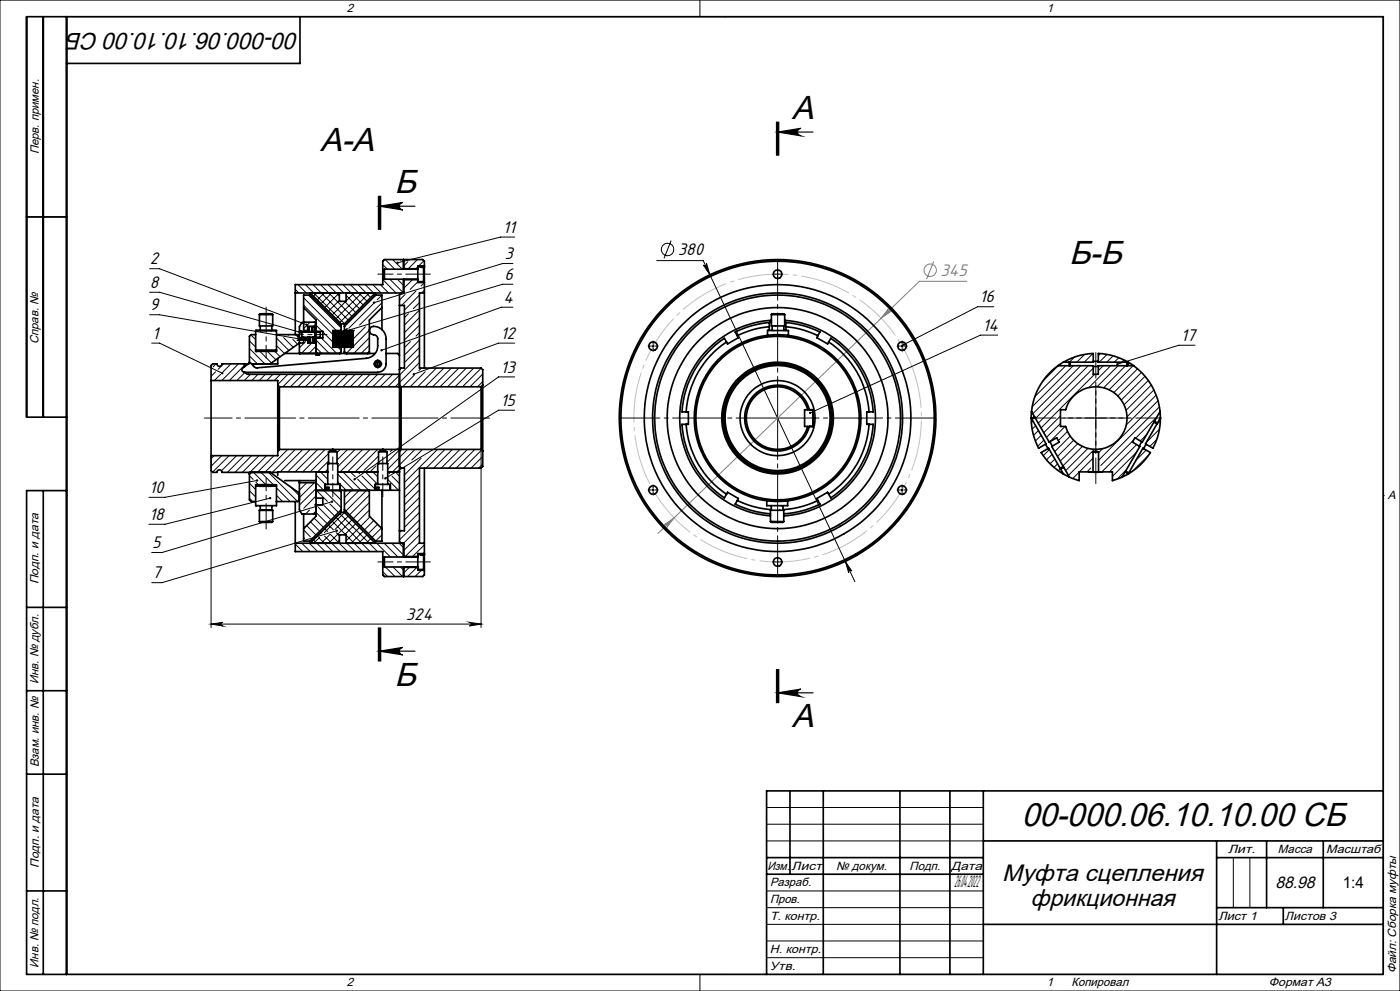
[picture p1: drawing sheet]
<svg xmlns="http://www.w3.org/2000/svg" width="420mm" height="297mm" viewBox="0 0 420 297" stroke-linecap="round" stroke-linejoin="round" font-family="sans-serif">
<g fill="none" stroke="#808080" stroke-width=".3">
<path d="M280.1 78.3l-2.1 5.3M266.5 92.6a.54 .54 0 0 0 0 .7 .54 .54 0 0 0 .7 0l-2.9 2.1zM290.1 84.3h-14.3l-78.4 75.6M199.3 157.3l2.9-2.1-2.1 2.8a.54 .54 0 0 0 0-.7 .54 .54 0 0 0-.8 0z"/>
<circle cx="279.1" cy="81" r="1.87"/>
</g>
<g fill="none" stroke="#000" stroke-width=".3">
<path d="M0 0h420v297h-420zM20 5h395v287h-395zM210 0v5M217.5 5h.1M8 65h12M153.9 79h-3.1l-38.6 11.7M154.4 71h-4.2l-31 7.8M197 78.1h14l45.5 96.2M201.3 72.1l-2.1 5.3M211 79.4a.53 .53 0 0 0 .7 .3 .53 .53 0 0 0 .2-.8l1.1 3.5zM44.9 80.5h3l44.1 16.8M44.9 87.6h3l42.5 12.1"/>
<path d="M44.9 94.3h3l44.7 7.8M153.9 92.1h-3.5l-35.9 12.9M153.9 85.2h-3.1l-49.8 14.8M233 82.2h.5M233.3 81.9v.5M298.1 91.9h-4.8l-22.2 11.4M45.5 102.8h2.4l18.8 9.1M89.2 100.9l3.4 1.2-3.6-.1a.54 .54 0 0 0 .6-.5 .54 .54 0 0 0-.4-.6zM101 100l3.2-1.5a.55 .55 0 0 0-.3 .7 .55 .55 0 0 0 .7 .4zM113.1 109.1h.5M113.3 108.8v.5M154.4 102.8h-4.8l-25.5 9.3"/>
<path d="M154.4 113h-4.8l-43.2 30.6M195.7 103.7h.5M195.9 103.5v.5M270.4 103.7h.5M270.6 103.5v.5M299.3 100.4h-5.2l-51 23.4M358.5 103.5h-4.8l-18.5 5.6M63.3 136.6v51.5M144.3 134.7v53.4M154.4 122.9h-4.8l-34 20.5M233 125.3h.5M233.3 125.1v.5"/>
<path d="M328.5 125.3h.5M328.7 125.1v.5M20 148.5h.1M77.1 144l-27.6 5h-4.8M81 149.3l-31.5 7.8h-4.8M99.6 150.4l-51 15.2h-3.1M101 159.1l-52.4 15.5h-3.1M195.7 146.9h.5M195.9 146.6v.5M270.4 146.9h.5M270.6 146.6v.5M415 148.5h.1"/>
<path d="M233 168.4h.5M233.3 168.2v.5M253.6 168.2l2 3a.53 .53 0 0 0-.7-.2 .53 .53 0 0 0-.3 .6zM63.3 187l3.5-.5a.55 .55 0 0 0-.5 .6 .55 .55 0 0 0 .5 .5zM63.3 187h81M140.8 186.5l3.5 .5-3.5 .6a.55 .55 0 0 0 .5-.5 .55 .55 0 0 0-.5-.6zM230 242h65M230 247h65M230 252h65M370 257v15M375 257v15M230 267h65"/>
<path d="M230 272h65M230 277h65M210 292v5M217.5 292h.1M230 282h65M230 287h65"/>
<circle cx="200.3" cy="74.8" r="1.86"/>
</g>
<g fill="none" stroke="#000" stroke-width=".35">
<path d="M232.9 36.6v10M233.3 39.6l7-1.2a1.13 1.13 0 0 0-1.1 1.2 1.13 1.13 0 0 0 1.1 1.1zM233.3 39.6h10.6M233.3 36.6v10M233.6 36.6v10M113.5 58.8v10M113.9 58.8v10M114.2 58.8v10M113.8 61.8l7.1-1.1a1.13 1.13 0 0 0-1.1 1.1 1.13 1.13 0 0 0 1.1 1.1zM113.8 61.8h10.7M113.5 188.1v10M113.8 195.2l7.1-1.2a1.13 1.13 0 0 0-1.1 1.2 1.13 1.13 0 0 0 1.1 1.1z"/>
<path d="M113.8 195.2h10.7M113.9 188.1v10M114.2 188.1v10M232.9 200.6v10M233.3 207.6l7-1.1a1.13 1.13 0 0 0-1.1 1.1 1.13 1.13 0 0 0 1.1 1.2zM233.3 207.6h10.6M233.3 200.6v10M233.6 200.6v10z"/>
</g>
<path d="M274.5 112.7a43.1 43.1 0 0 0-72.2-17.4 43.1 43.1 0 0 0 19.8 71.6 43.1 43.1 0 0 0 53-52.1l-.6-2.1" fill="none" stroke="#c0c0c0" stroke-width=".3" stroke-dasharray="15.2 1.3 1.3 1.3" stroke-dashoffset="5.5" stroke-linecap="butt"/>
<path d="M328.2 125.3h-9.1M328.7 124.8v-9.1M328.7 125.8v9.1M329.2 125.3h9.2" fill="none" stroke="#000" stroke-width=".3" stroke-dasharray="15.2 1.3 1.3 1.3" stroke-dashoffset="12.6"/>
<path d="M232.8 125.3h-46.8M233.3 124.8v-46.8M233.3 125.8v46.7M233.8 125.3h46.7" fill="none" stroke="#000" stroke-width=".3" stroke-dasharray="15.2 1.3 1.3 1.3" stroke-dashoffset="3.3"/>
<g fill="none" stroke="#000" stroke-width=".3" stroke-dasharray="15.2 1.3 1.3 1.3">
<path d="M232.8 82.2h-1M233.3 81.7v-1.1M233.3 82.7v1M233.8 82.2h1M112.8 109h-.8M113.3 108.5v-.8M113.3 109.5v.9M113.8 109h.9M195.4 103.7h-1M195.9 103.2v-1M195.9 104.2v1M196.4 103.7h1.1"/>
<path d="M270.1 103.7h-1M270.6 103.2v-1M270.6 104.2v1M271.1 103.7h1.1M195.4 146.8h-1M195.9 146.3v-1M195.9 147.3v1.1M196.4 146.8h1.1M270.1 146.8h-1M270.6 146.3v-1M270.6 147.3v1.1M271.1 146.8h1.1"/>
<path d="M232.8 168.4h-1M233.3 167.9v-1M233.3 168.9v1M233.8 168.4h1"/>
</g>
<path d="M61.3 125.3h58.5" fill="none" stroke="#000" stroke-width=".3" stroke-dasharray="15.2 1.3 1.3 1.3" stroke-dashoffset="6.9"/>
<path d="M119.8 125.3h27" fill="none" stroke="#000" stroke-width=".3" stroke-dasharray="15.2 1.3 1.3 1.3" stroke-dashoffset="3.6"/>
<path d="M79.8 92v15.3M328.2 125.3h-19.1M328.7 124.8v-19.1M328.7 125.8v19.1M329.2 125.3h19.2M79.8 158.5v-15.2" fill="none" stroke="#000" stroke-width=".3" stroke-dasharray="15.2 1.3 1.3 1.3" stroke-dashoffset="7.6"/>
<path d="M99.8 148.9v-12M114.8 148.9v-12" fill="none" stroke="#000" stroke-width=".3" stroke-dasharray="15.2 1.3 1.3 1.3" stroke-dashoffset="11.1"/>
<path d="M129.1 82.2h-15.8M129.1 168.4h-15.8" fill="none" stroke="#000" stroke-width=".3" stroke-dasharray="15.2 1.3 1.3 1.3" stroke-dashoffset="7.9"/>
<path d="M87.8 100.3h10.3" fill="none" stroke="#000" stroke-width=".3" stroke-dasharray="15.2 1.3 1.3 1.3" stroke-dashoffset="12"/>
<g fill="none" stroke="#000" stroke-width=".5">
<path d="M13 5v120M20 5v287M90 5v14h-70M8 65h12M20 125h-12v-120h407v287h-407v-145h12M13 147v145M8 182h12M8 207h12M8 232h12M237 237v25M247 237v55M270 237v55"/>
<path d="M285 237v55M295 237v55M415 237h-185v55M230 257h65M295 252h120M365 252v40M365 257h50M380 252v20M397 252v20M8 267h12M230 262h65M295 277h120"/>
<path d="M365 272h50M385 272v5"/>
</g>
<g fill="#000">
<path d="M233.3 39.6l7-1.2a1.13 1.13 0 0 0-1.1 1.2 1.13 1.13 0 0 0 1.1 1.1zM233.3 207.6l7-1.1a1.13 1.13 0 0 0-1.1 1.1 1.13 1.13 0 0 0 1.1 1.2zM113.8 61.8l7.1-1.1a1.13 1.13 0 0 0-1.1 1.1 1.13 1.13 0 0 0 1.1 1.1zM113.8 195.2l7.1-1.2a1.13 1.13 0 0 0-1.1 1.2 1.13 1.13 0 0 0 1.1 1.1z"/>
<path d="M242.8 123.5l-.1 .4 .4-.1-.4 .1a.37 .37 0 0 0 .5 .1 .37 .37 0 0 0 .1-.5 .37 .37 0 0 0-.5 0zM270.9 103l-.1 .5 .3-.2-.3 .2a.36 .36 0 0 0 .5 .1 .36 .36 0 0 0 .1-.5 .36 .36 0 0 0-.5-.1zM66.4 111.6v.5h.6l-.3-.2 .3 .1-.1-.5zM91.8 97v.6h.5l.1-.1-.4-.2 .4 .2-.1-.5zM111.9 90.5v.3l.3-.1-.3 .1a.36 .36 0 0 0 .5 .2 .36 .36 0 0 0 .1-.5 .36 .36 0 0 0-.6 0zM114.2 104.7l-.1 .4 .4-.1-.4 .1a.35 .35 0 0 0 .5 .2 .35 .35 0 0 0 .2-.5 .35 .35 0 0 0-.6-.1zM99.3 150.2a.36 .36 0 0 0 .3 .5 .36 .36 0 0 0 .3-.5l-.3 .2 .3-.2-.2-.2zM101 100l3.2-1.5a.55 .55 0 0 0-.3 .7 .55 .55 0 0 0 .7 .4zM100.8 158.8a.36 .36 0 0 0 .2 .6 .36 .36 0 0 0 .4-.4l-.4 .1 .4-.1-.3-.3zM90.1 99.5l.1 .5 .5-.2-.3-.1 .3 .1-.2-.5zM89.2 100.9l3.4 1.2-3.6-.1a.54 .54 0 0 0 .6-.5 .54 .54 0 0 0-.4-.6zM76.8 143.8a.37 .37 0 0 0 .2 .5 .37 .37 0 0 0 .5-.4l-.4 .1 .4-.1-.3-.3zM119 78.5l-.1 .3h.3h-.3a.35 .35 0 0 0 .5 .3 .35 .35 0 0 0 .1-.6 .35 .35 0 0 0-.5 0zM123.9 111.9l-.1 .4 .3-.2-.3 .2a.35 .35 0 0 0 .5 .2 .35 .35 0 0 0 .2-.5 .35 .35 0 0 0-.6-.1zM106.1 143.4v.5l.3-.3-.3 .3a.36 .36 0 0 0 .5 0 .36 .36 0 0 0 0-.5 .36 .36 0 0 0-.5 0zM115.3 143.2v.3l.3-.1-.3 .1a.36 .36 0 0 0 .5 .2 .36 .36 0 0 0 .1-.6 .36 .36 0 0 0-.6 .1zM80.7 149.1a.36 .36 0 0 0 .3 .5 .36 .36 0 0 0 .4-.4l-.4 .1 .4-.1-.2-.3zM334.9 108.9v.4l.3-.2-.3 .2a.35 .35 0 0 0 .5 .1 .35 .35 0 0 0 .1-.5 .35 .35 0 0 0-.6 0z"/>
<path d="M253.6 168.2l1 3.4a.53 .53 0 0 1 .3-.7 .53 .53 0 0 1 .7 .3zM211 79.4l2 3-1.1-3.5a.53 .53 0 0 1-.2 .8 .53 .53 0 0 1-.7-.3zM63.3 187l3.5-.5a.55 .55 0 0 0-.5 .6 .55 .55 0 0 0 .5 .5zM140.8 186.5l3.5 .5-3.5 .6a.55 .55 0 0 0 .5-.5 .55 .55 0 0 0-.5-.6z"/>
</g>
<path d="M199.3 157.3a.54 .54 0 0 1 .8 0 .54 .54 0 0 1 0 .7l2.1-2.8zM266.5 92.6l-2.2 2.8 2.9-2.1a.54 .54 0 0 1-.7 0 .54 .54 0 0 1 0-.7z" fill="#808080"/>
<g fill="none" stroke="#000" stroke-width=".5">
<path d="M121.1 77.8v2.9M125.3 79.9v4.5M125.3 79.9h1.8M126.2 79.9v.2h.9M127.1 79.9h.1M127.1 79.9v.2M127.3 79.7v5M127.3 79.7v-1.4l-.5-.5h-11.5l-.5 .5v2.6M127.3 79.7h-2v.2M76.7 99.1v6.2M77.8 94.3h4M77.8 94.3v3.4h4v-3.4"/>
<path d="M78.1 99l-1.4 .1h6.2l-1.3-.1M78.1 97.7v1.4h3.5v-1.4M78.1 94h3.5zM78.1 94l-.3 .3M79.1 94h1.5zM81.6 94l.2 .3M82.9 99.1v6.2M88.6 87.8v12.5M89.8 99.5a.42 .42 0 0 1 .6-.4 .42 .42 0 0 1 .2 .7v1.3M89.8 99.5v1.6M90.6 99.6h3.8M91.1 92.2v4.4"/>
<path d="M91.1 99.1v.5M91.1 96.7h-.5l-.8 1.2v1.6M91.1 96.6h3.2l.5 .4M91.1 92.2v-3.8h1.9l9.3 9.4M91.1 99.1h1.2M91.1 92.2l3.7 3.7v2M91.1 96.6v2.5M92.3 99.1v.5M92.6 98l.1 .1zM92.6 98.2l.1 1.4M92.7 98.2l.2 1.4M93.1 88.5v-.7l9.2 9.2"/>
<path d="M93.6 98.2v1.4M93.6 98.1l.2 1.5M94.3 98.1h.1M94.4 98.1l-.1 1.5M94.4 98v.1M94.4 97.9v4.8M94.4 97.9h.4M94.8 97.9v4.8M94.8 99.6h1.3v1.5h-1.3M94.8 99.3h2v2h-2M94.8 97.8h-2.5v1.3M99.8 99.4h.1"/>
<path d="M99.9 99.5v4.5M99.9 99.5h.1M99.9 99.5l-.1 .1M99.9 99.6l.3 3.7M99.9 99.5v.1M99.9 99.6h.1M100 99.5v.2M100 99.6l.2 4M100 99.6h.1M100.5 99.5h.1M100.5 99.6l.2 3.7M100.5 99.5v.1"/>
<path d="M100.5 99.6h.1M100.5 99.5v.2M100.6 99.6l.1 4M100.6 99.6h.1M101 99.5h.1M101 99.6l.2 3.7M101 99.5v.1M101 99.6h.1M101.1 99.6l.1 4M101.1 99.5v.2M101.6 99.5h.1M101.6 99.5v.1"/>
<path d="M101.6 99.6l.2 3.7M101.6 99.5v.2M101.7 99.6l.1 4M101.7 99.6h.1M101.8 87.8v2.5h2v-2.5M102.1 99.5h.1M102.1 99.6l.2 3.7M102.1 99.5v.1M102.2 99.5v.2M102.2 99.6h.1M102.2 99.6l.1 4M102.3 97v.8"/>
<path d="M102.3 99.1v4.1M102.3 97h1M102.3 99.1h-2.5v5h2.5v1.3M102.3 97.8v1.3M102.7 99.5h.1M102.7 99.5l-.1 .1M102.7 99.6l.2 3.7M102.7 99.5v.2M102.8 99.6l.1 4M102.8 99.6h.1M103.2 99.6l.2 3.7M103.2 99.5h.1"/>
<path d="M103.2 99.5v.1M103.2 99.6h.1M103.3 99.6l.1 4M103.3 99.5v.2M103.3 97v.8M103.3 99.1v.6M103.3 99.1h2.5v5h-2.5M103.3 97.8v1.3M103.8 99.5h.1M103.8 99.5l-.1 .1M103.8 99.6l.2 3.7M103.8 99.5v.2"/>
<path d="M103.9 99.6l.1 4M103.9 99.6h.1M104.3 99.5h.1M104.3 99.6l.2 3.7M104.3 99.5v.1M104.4 99.6l.1 4M104.4 99.5v.2M104.4 99.6h.1M104.8 99.4l.1 .1zM104.8 99.5v.1M104.9 99.6l.2 3.7M104.9 99.5v.2"/>
<path d="M105 99.6l.1 4M105 99.6h.1M105.4 99.6l.2 3.7M105.4 99.5v.1M105.4 99.6h.1M105.4 99.5v.2M105.5 99.6l.1 4M105.5 99.6h.1M105.8 99.5h.1M105.8 99.5v4.5M112.6 88.5v-.7l-9.3 9.2M114.6 92.2v6.6"/>
<path d="M114.6 92.2l-3.8 3.7v9.5M114.6 92.2v-3.8h-1.9l-9.4 9.4M114.8 80.9v2.6M114.8 83.5v1.8h-26.2v2.5M114.8 83.5h.5M114.8 80.9h.5M119.8 91.5v14.9M119.8 91.5h1.5v18.8h-1l-.5 .5M120.3 87.8l-.5 .5v3.2M121.1 83.7v4.1h-32.5M121.1 83.8h4.2M121.1 80.5h4.2"/>
<path d="M121.1 87.6l-.3 .2M125.3 80.7h-10v3h10M125.3 84.4v.3h2M127.1 80.1v4.3h-1.8M127.3 87.8v22.5M127.3 87.8h-1.5v22.5h18.5l.5 .5v4.6M127.3 84.7v3.1M230.8 97.9a26.1 26.1 0 0 0-9.6 2.7M230.8 96.7a28.6 28.6 0 0 0-10.2 2.8l.6 1.1M230.8 96.7v2.3M231.4 94.3v3.4h4v-3.4M231.4 94.3h4"/>
<path d="M231.4 94.3l.3-.3h3.5l.2 .3M231.4 96a29.4 29.4 0 0 0-27.5 29.2 29.4 29.4 0 0 0 27.2 29.4M231.4 96.6l-.6 .1M231.7 97.7l-.1 1.4M235.2 97.7v1.4M235.4 96a29.4 29.4 0 0 1 27.2 29.4 29.4 29.4 0 0 1-27.5 29.2M235.4 96.6l.4 .1M235.8 97.9a26.1 26.1 0 0 1 9.6 2.7M235.8 96.7a28.6 28.6 0 0 1 10.2 2.8l-.6 1.1M235.8 96.7v2.4M63.3 114v22.6M63.3 114h20v1.4"/>
<path d="M72.7 110.4l1.9-1.4a.74 .74 0 0 1 1.1 .2l.7 .9 .8 .1 32.7-2.8a3.8 3.8 0 0 0 3.4-3.8v-2a1.36 1.36 0 0 0-1.6-1.3 1.29 1.29 0 0 1-.8-1.7 1.29 1.29 0 0 1 1.8-.7 3.8 3.8 0 0 1 3.1 3.7v7.5a2.53 2.53 0 0 1-2.5 2.5h-40l-.7-.5zM73.3 109v.9M73.5 111.6l.8 .6h45.5M74.5 109.1l-7.9-.1a.74 .74 0 0 1-.8 .8 .74 .74 0 0 1-.7-.8h-1.3l-.5 .5v4.5M74.8 108.5v.4M74.8 108.5l.3 .4M76.7 105.3h.4M76.7 100.3h-1.4l-.5 .5v7.7M77.1 105.3l-.4-.4h6.2l-.3 .4M77.1 105.3h5.5M81.1 109v.1M82.6 105.3h.3"/>
<path d="M82.9 100.3h6.4l.5 .5M83.3 115.4v19.8M83.3 107.5v1.6l-7.8-.1M83.3 115.4l.5 .5M83.8 115.9v18.8M83.8 115.9h36M85.4 105.9h9.4M89.8 101.1a.37 .37 0 0 0 .4 .4 .37 .37 0 0 0 .4-.4M89.8 105.9h.1M89.8 101.1v4.8M90.6 101.1h3.8M91.1 101.1v.5"/>
<path d="M91.1 101.6v1.2h-1.3l-8.7 6.2M91.1 101.6h1.2M92.3 101.1v.5M92.3 101.6v1.2h2.5M92.6 102.4v.3zM92.6 101.1v1.3M92.7 102.3h.1M92.7 101.1l-.1 1.4M92.7 102.5h.1M92.8 101.1l.2 1.4M93 101.1l.1 1.4M93.7 101.1l.2 1.4"/>
<path d="M93.9 101.1l.2 1.4M94.3 102.5h.1M94.3 101.1l.1 1.4M94.4 102.4v.3M94.4 102.7h.4M94.8 105.9h.1M94.8 105.4l.5 .5M94.8 102.7v3.7h1v-.5M95.3 105.9v.5M95.3 105.9h17.2M99.8 103.9l.1 .1M99.9 104h.1"/>
<path d="M101.2 103.9l.2 .1zM101.8 105.9h.1M102.3 105.4v.5M102.3 105.4l-.5 .5M103.3 105.4v.5M103.3 101.9v2.2M103.3 105.4l.5 .5M103.3 104.1v1.3M103.8 105.9h.1M104.6 103.9h.1M105.8 104h.1M105.8 103.9v.1"/>
<path d="M110.3 105.9h.1M110.8 105.4v.5M110.8 105.4l-.5 .5M115.8 105.9h3.5l.5 .5M119.8 115.9v18.8M119.8 106.4v9.5M119.8 115.4l.5 .5M120.3 115.9v18.8M120.3 115.9h24M144.3 115.9v18.8M144.8 115.4v19.8M144.8 115.4l-.5 .5"/>
<path d="M217.9 102.5a27.3 27.3 0 0 0-12.1 20.9M217.9 102.5l-.6-1.1a28.8 28.8 0 0 0-12.7 22h1.9v3.8h-1.9a29 29 0 0 0 12.7 22l.6-1.1M221.2 100.6l.3 .6-3.2 1.9-.4-.6M230.3 100.5v-1.5h.6l5.6 .1v1.4M233.8 109v-.1h-1.3v.2M245.4 100.6l-.4 .6 3.3 1.9 .3-.6M248.6 102.5a27.3 27.3 0 0 1 12.1 20.9M248.6 102.5l.6-1.1a28.8 28.8 0 0 1 12.8 22h-2v3.8h2a29 29 0 0 1-12.8 22l-.6-1.1M319 108.5l-1.6 1.1M319 108.5a19 19 0 0 1 9-2.6v2.6zM320.7 108.5v1.1M321.1 108.5v1.1"/>
<path d="M321.7 119.1a9.4 9.4 0 0 1 14.4 .5 9.4 9.4 0 0 1-3.2 14.1 9.4 9.4 0 0 1-13.2-5.9h-1.6v-5h1.6l1-2.3zM328 108.3h1.5M328 109.8h1.5M329.5 105.9a18.7 18.7 0 0 1 8.9 2.6h-8.9zM338.1 108.5v1.1M338.1 108.5l.1 .6M338.2 109.1l-.1 .5M338.2 109.1h.1M338.4 108.5l1.7 1.1M340.1 109.6h-10.6v2.6h-1.5v-2.6h-10.6a19.5 19.5 0 0 0-7.9 13.7M340.1 109.6a19.3 19.3 0 0 1 7.9 13.7M63.3 136.6v4.4l.5 .6h1.3a.74 .74 0 0 1 .7-.8 .74 .74 0 0 1 .8 .8h16.7"/>
<path d="M83.3 135.2v1.4h-20M83.8 134.7h36M83.8 134.7l-.5 .5M98.6 135.4h2.5M98.6 135.4v3.5M99.8 134.7h.1M99.8 134.7l-1.2 .7M99.8 134.7l1.3 .7M101.1 135.4v3.5M113.6 135.4l1.2-.7 1.3 .7M113.6 135.4h2.5M113.6 135.4v3.5"/>
<path d="M116.1 135.4v3.5M119.8 139.8l.5 .5h1v18.8h-1.5M119.8 134.7v12.2M120.3 134.7h24M120.3 134.7l-.5 .5M144.3 134.7l.5 .5M144.8 135.2v4.6l-.5 .5h-18.5v22.5h1.5M205.8 127.2a27.3 27.3 0 0 0 12.1 20.9M219 133l-.2 .1 .6 1.1 .2-.1M241.4 122.8h2.5v5h-2.5zM242.3 122.8a9.4 9.4 0 0 0-14.4-5.2 9.4 9.4 0 0 0 0 15.4 9.4 9.4 0 0 0 14.4-5.2M242.8 122.8a9.9 9.9 0 0 0-15.2-5.6 9.9 9.9 0 0 0 0 16.2 9.9 9.9 0 0 0 15.2-5.6"/>
<path d="M247.7 132.8l.2 .1-.6 1-.2-.1M260.7 127.2a27.3 27.3 0 0 1-12.1 20.9M309.4 125.3l4.4 7.7-2.2 1.3a19.4 19.4 0 0 1-2.2-9zM309.5 123.3l-.1 2M309.5 123.3l5.2 9.2 2.3-1.3 .7 1.3-2.2 1.3 5.3 9.2M309.9 125.2l-.4 .3M309.9 125.2h.1M310.4 125l-.5 .2M310.5 125.1l-.9 .5M312.3 135.6l2.3-1.3 4.5 7.8a19.6 19.6 0 0 1-6.8-6.5zM313.7 133.1l.7 1.3M315 132.4l.7 1.3"/>
<path d="M319 139.8l-.9 .5M327.9 135.4l.7-.1 1 .1M327.9 135.4h1.7M327.9 135.4v6M329.6 135.4v6M342.5 132.4l-.7 1.3M342.9 134.3l2.2 1.3a19.6 19.6 0 0 1-6.7 6.5zM343.8 133.1l-.7 1.3M346.2 126.5l.9 .5M346.3 126.3l.9 .5M348 123.3l.1 2M348 123.3l-5.3 9.2-2.2-1.3-.8 1.3 2.2 1.3-5.2 9.2"/>
<path d="M348.1 125.3a18.9 18.9 0 0 1-2.2 9l-2.3-1.3zM74.8 141.6v.5M74.8 142.1v7.7l.5 .5h1.4M75.3 141.6l-.5 .5M76.7 145.3h6.2v6.2h-6.2zM77.1 145.3l-.4 .4h6.2l-.3-.4M77.1 145.3h5.5zM77.8 156.3h4M77.8 156.3l.3 .3h3.5l.2-.3M77.8 152.9v3.4M78.1 152.9h-.3h4h-.2M78.1 152.9h3.5"/>
<path d="M78.1 151.5v1.4M79.1 145.3h1.5zM81.1 141.6l8.7 6.2M81.6 151.5v1.4M81.8 152.9v3.4M85.4 144h9.4M88.6 150.3v12.5M89.8 144v.7M89.8 149.8l-.5 .5h-6.4M89.8 144.7v8.1l.8 1.3h3.7l.5-.5M89.8 144.7h5M91.1 154.1v4.3"/>
<path d="M94.8 147h7.5M94.8 141.4v13.3l-3.7 3.7M94.8 149.3h2v2h-2M94.8 146.9h2.8M97.6 146.9h.5M98.1 146.9v-.9h.6v.9M98.1 146.9h.6M98.3 145.2v-6.3h3v6.3M98.3 141.4h-15v1M98.4 145.2h-.8v1.7M98.4 145.2h3.7v1.7M98.7 146.9h3.4"/>
<path d="M101.3 141.4h12M102.1 146.9h10.5M102.3 153.6l-9.2 9.2v-.7M102.3 152.8v.8M102.3 153.6h1M102.3 152.8l-9.3 9.4h-1.9v-3.8M102.3 146.9v5.9M103.3 153.6l9.3 9.2v-.7M103.3 152.8v.8M103.3 152.8l9.4 9.4h1.9v-3.8M103.3 147h7.5M103.3 146.9v5.9"/>
<path d="M110.8 146.9v7.8l3.8 3.7M112.6 146.9h.5M113.1 146.9v-.9h.6v.9M113.1 146.9h.6M113.3 145.2v-6.3h3v6.3M113.3 145.2h-.7v1.7M113.3 145.2h3.8v1.7M113.7 146.9h3.4M114.6 146.9v11.5M116.3 141.4h3.5M117.1 146.9h2.7M119.8 146.9v12.2"/>
<path d="M119.8 159.1v3.2l.5 .5M127.3 140.3v22.5M217.9 148.1l.4-.6 3.2 1.9-.3 .6M221.2 150l4.4 1.7 3 .7 2.8 .3M221.2 150l-.6 1.1 1.4 .7 4.7 1.5 4.4 .7M230 150.1v1.4h6.3v-1.4M231.1 156.3v-3.4h4v3.4M231.1 156.3h4M231.1 156.3a2.58 2.58 0 0 0 2.3 .3h1.5l.2-.3M231.4 151.5v1.4M234.9 151.5v1.4M245.4 150l-4.4 1.7-3.1 .7-3 .3"/>
<path d="M245.4 150l.6 1.1-1.5 .7-4.7 1.5-4.7 .7M248.6 148.1l-.3-.6-3.3 1.9 .4 .6M318.2 140.6h.1M319.1 142.1l1.7 .9M319.1 140l-.9 .6M326.7 141.4h4M327.9 141.4h-4.2v2.6l-2.9-1M327.9 141.4h1.7M329.6 141.4h4.1v2.6l3-1M337.6 141.3l.4 .4M337.7 141.2l.9 .5M338 141.7l.5 .1"/>
<path d="M338 141.7h.1M338.4 142.1l-1.7 .9M88.6 162.8h32.5v4.1M88.6 162.8v2.5h26.2v1.8M101.8 162.8v-2.5h2v2.5M114.8 167.1v2.6M114.8 169.7v2.6l.5 .5h11.5l.5-.5v-1.4M114.8 167.1h.5M114.8 169.7h.5M120.8 162.8l.3 .3M121.1 166.8h4.2M121.1 169.9v2.9"/>
<path d="M121.1 170h4.2M125.3 166.2v4.5M125.3 166.9h-10v3h10M125.3 166.2h1.8M125.3 170.7v.2h2M126.2 166.2l.9 .1M127.1 166.3v4.4h-1.8M127.1 166.2h.1M127.1 166.2v.1M127.3 165.9v5M127.3 162.8v3.1M127.3 165.9h-2v.3"/>
<circle cx="93.5" cy="98" r=".09"/>
<circle cx="105.4" cy="99.5" r=".06"/>
<circle cx="233.3" cy="82.2" r="1.28"/>
<circle cx="93.1" cy="102.5" r=".11"/>
<circle cx="94" cy="102.5" r=".11"/>
<circle cx="100.2" cy="104" r=".07"/>
<circle cx="100.8" cy="104" r=".06"/>
<circle cx="101.8" cy="104" r=".07"/>
<circle cx="102.4" cy="104" r=".07"/>
<circle cx="102.9" cy="104" r=".07"/>
<circle cx="103.5" cy="104" r=".07"/>
<circle cx="104" cy="104" r=".07"/>
<circle cx="105.1" cy="104" r=".07"/>
<circle cx="105.7" cy="104" r=".06"/>
<circle cx="113.3" cy="109.1" r="1.06"/>
<circle cx="113.3" cy="109.1" r=".74"/>
<circle cx="113.3" cy="109.1" r=".68"/>
<circle cx="195.9" cy="103.7" r="1.28"/>
<circle cx="270.6" cy="103.7" r="1.27"/>
<circle cx="233.3" cy="125.3" r="16.8"/>
<circle cx="233.3" cy="125.3" r="25"/>
<circle cx="233.3" cy="125.3" r="24.5"/>
<circle cx="233.3" cy="125.3" r="40"/>
<circle cx="233.3" cy="125.3" r="11.2"/>
<circle cx="233.3" cy="125.3" r="36.9"/>
<circle cx="233.3" cy="125.3" r="37.5"/>
<circle cx="233.3" cy="125.3" r="16.3"/>
<circle cx="233.3" cy="125.3" r="47"/>
<circle cx="233.3" cy="125.3" r="15.8"/>
<circle cx="233.3" cy="125.3" r="33.1"/>
<circle cx="233.3" cy="125.3" r="47.5"/>
<circle cx="195.9" cy="146.9" r="1.28"/>
<circle cx="270.6" cy="146.8" r="1.27"/>
<circle cx="233.3" cy="168.4" r="1.28"/>
</g>
<g fill="none" stroke="#000" stroke-width=".3">
<path d="M114.8 79.3l1.4 1.4M115.6 77.8l2.8 2.9M117.8 77.8l2.9 2.9M120.1 77.8l.1 .2M121 78.8h.1M122.3 78.5l-1.2 1.2M125.2 77.8l-2.7 2.7M125.3 80l-.6 .5M127.2 78.1l-1.6 1.6M88.6 86.7l1 1.1M89.4 85.3l2.5 2.5M91.1 89.2l9.8 9.9"/>
<path d="M91.1 91.5l8.7 8.7M91.6 85.3l11.8 11.7M91.8 97.8l-.7 .7M92.5 88.4l9.8 9.8M93 96.6l-1.1 1.1M93.9 85.3l10.6 10.6M94.8 97l-.8 .8M94.8 97.5l1.9 1.8M95 87.8l-.9 1M96.1 85.3l9.5 9.5M96.8 99.5l3 3M97.3 87.8l-2.1 2.1"/>
<path d="M98.4 85.3l3.4 3.5M99.5 87.8l-3.2 3.2M100.6 85.3l2.5 2.5M101.8 87.8l-4.4 4.3M101.8 90l-3.2 3.3M102.9 85.3l6.1 6.1M103.4 90.3l3.3 3.4M103.8 90.3l-4.1 4.1M103.8 88.5l4 4M104 87.8l-.2 .2M105.1 85.3l5 5M106.3 87.8l-2.5 2.4"/>
<path d="M106.4 98.9l-.6 .5M107.4 85.3l3.8 3.9M108.5 87.8l-7.7 7.7M109.6 85.3l2.7 2.7M109.6 97.9l-3.8 3.8M110.8 87.8l-8.9 8.9M110.8 99l-5 5M111.8 85.3l2.5 2.5M112.3 90.8l-7.7 7.6M114.1 85.3l2.5 2.5M114.6 90.7l-6.7 6.7M114.6 88.5l-1.4 1.3"/>
<path d="M114.8 83.8l4 4M116.9 83.7l3.8 3.8M119.2 83.7l1.9 1.8M121.5 83.8l-.4 .4M121.5 88.3l-1.7 1.7M122.5 94l-1.2 1.2M123.8 83.8l-2.7 2.7M124.8 87.2l-4.3 4.3M125.3 84.5l-2.3 2.2M125.7 93l-4.4 4.4M125.8 95.2l-4.5 4.5M125.8 88.4l-4.5 4.6"/>
<path d="M125.8 99.7l-1 1M125.8 97.4l-4.5 4.5M125.8 90.7l-1.8 1.8M127.3 87l-.8 .8M127.3 84.7l-1 1M64.7 111.4l-1.4 1.4M64.8 109l-.9 1M66.2 112.2l-1.9 1.8M67.1 109l-1.7 1.7M69.3 109l-2.4 2.5M71.5 109l-5 5M73.3 109.5l-4.5 4.5"/>
<path d="M73.5 111.6l-2.5 2.4M74.8 102.2l1.9 1.8M74.8 104.4l4.6 4.6M74.8 106.7l2.4 2.3M75.1 112.2l-1.8 1.8M75.2 100.4l1.5 1.4M77.4 112.2l-1.9 1.8M78 105.3l3.5 3.5M79.6 112.2l-1.8 1.8M80.2 105.3l2.6 2.5M81.9 112.2l-1.9 1.8M82.4 105.3l1.7 1.6"/>
<path d="M82.9 101.3l3.8 3.8M82.9 103.6l2.5 2.4M84.1 112.2l-1.8 1.8M85.1 101.2l2.9 2.9M86.4 112.2l-3.1 3M86.4 100.3l.2 .2M87.8 101.7l1.5 1.5M88.6 112.2l-3.7 3.7M88.7 100.3l.6 .7M90.9 112.2l-3.8 3.7M91.7 102.4l-1.9 1.8M93.1 112.2l-3.7 3.7"/>
<path d="M93.5 102.8l-3.1 3.1M94.8 103.7l-2.2 2.2M94.8 101.9l4 4M94.8 104.2l1.8 1.7M95.4 112.2l-3.8 3.7M96.4 101.3l4.6 4.6M97.6 112.2l-3.7 3.7M99.8 112.2l-3.7 3.7M101.3 103.9l.1 .1M101.4 104.1l.9 .9M102.1 112.2l-3.7 3.7M103.5 103.9l.1 .1"/>
<path d="M103.5 104.1l-.2 .1M104.3 112.2l-3.7 3.7M105.7 104.1l-1.8 1.8M105.8 103.9v.1M106.6 112.2l-3.8 3.7M108.8 112.2l-3.7 3.7M110.8 103.5l-2.5 2.4M110.8 101.2l-4.7 4.7M111.1 112.2l-3.8 3.7M113.3 112.2l-3.7 3.7M115.6 112.2l-3.8 3.7M117.8 112.2l-3.7 3.7"/>
<path d="M123.1 102.4l-1.8 1.8M124.2 112.5l-3.4 3.4M125.8 108.7l-7.2 7.2M125.8 101.9l-4.5 4.5M125.8 106.4l-9.5 9.5M125.8 104.2l-4.5 4.5M126.4 110.3l-.7 .8M127.6 111.4l-4.6 4.5M130.9 110.3l-5.6 5.6M133.2 110.3l-5.7 5.6M135.4 110.3l-5.6 5.6M137.7 110.3l-5.7 5.6"/>
<path d="M139.9 110.3l-5.6 5.6M142.1 110.3l-5.6 5.6M144.4 110.3l-5.7 5.6M144.8 114.4l-1.5 1.5M144.8 112.1l-3.8 3.8M317.5 109.6l-4.7 4.7M319.7 109.6l-9.3 9.3M322 109.6l-12.4 12.3M322.3 107l-1.5 1.5M324.2 109.6l-14.4 14.4M325.4 106.2l-2.4 2.3M326.5 109.6l-15.8 15.8"/>
<path d="M327.9 105.9l-2.6 2.6M328 110.3l-16.5 16.5M328 108.1l-.4 .4M328.4 112.2l-16.1 16.1M330.1 106l-.6 .6M331 109.6l-1.5 1.5M332.1 106.2l-2.3 2.3M333.2 109.6l-6.6 6.6M333.9 106.6l-1.9 1.9M335.5 109.6l-6.4 6.3M335.6 107.2l-1.3 1.3M337.2 107.9l-.7 .6"/>
<path d="M337.7 109.6l-6.6 6.6M339.9 109.6l-7.2 7.2M341.3 110.5l-7.1 7.1M342.4 111.6l-7 7.1M343.5 112.8l-7.1 7.1M344.5 114l-7.3 7.3M345.4 115.4l-7.6 7.6M346.2 116.8l-8.1 8.1M346.9 118.4l-9 9M64.2 136.6l-.9 .9M66.5 136.6l-3.2 3.1M68.8 136.6l-5 4.9"/>
<path d="M71 136.6l-4.6 4.5M73.2 136.6l-5 5M75.5 136.6l-5 5M77.7 136.6l-5 5M80 136.6l-5 5M82.2 136.6l-5 5M84.1 134.7l-.8 .7M86.3 134.7l-6.9 6.9M88.6 134.7l-6.9 6.9M90.8 134.7l-6.7 6.7M93.1 134.7l-6.8 6.7M95.3 134.7l-6.8 6.7"/>
<path d="M97.5 134.7l-6.7 6.7M98.6 138.2l-3.3 3.2M98.6 135.9l-5.5 5.5M102.1 134.7l-1 .9M104.3 134.7l-3.2 3.2M106.5 134.7l-5.2 5.2M108.8 134.7l-6.8 6.7M111 134.7l-6.7 6.7M112.8 139.7l-1.8 1.7M113.3 134.7l-6.8 6.7M113.6 136.7l-4.4 4.3M115.5 134.7l-.2 .2"/>
<path d="M117.8 134.7l-.7 .7M119.8 134.9l-3.7 3.7M122.2 134.7l-5.9 5.9M124.5 134.7l-6.7 6.7M126.3 137.3l-5 5M126.8 134.7l-3.3 3.2M131.2 134.7l-9.9 9.9M133.5 134.7l-5.7 5.6M135.7 134.7l-5.6 5.6M138 134.7l-5.6 5.6M140.2 134.7l-5.6 5.6M142.5 134.7l-5.7 5.6"/>
<path d="M144.5 134.9l-5.4 5.4M144.8 139.1l-1.2 1.2M144.8 136.8l-3.5 3.5M309.9 126.2l-.5 .5M310.7 127.6l-1.1 1.1M311.5 129l-1.4 1.5M312.3 130.5l-1.7 1.7M313.2 131.9l-1.9 1.9M314.8 134.7l-1.8 1.9M315.6 136.2l-1.7 1.6M316.1 133.5l-.5 .4M316.4 137.6l-1.4 1.4"/>
<path d="M317.3 139l-1.1 1.1M318.1 126.9l-4.2 4.2M318.1 124.7l-5 5M319.5 127.8l-4.6 4.7M320.3 129.3l-2.8 2.7M321.1 130.7l-4.7 4.7M322.1 131.9l-4.8 4.9M323.3 133l-5.2 5.2M324.7 133.8l-5.8 5.8M326.4 134.4l-6.7 6.7M327.9 137.3l-4.1 4.1M328.3 134.7l-7.8 7.8"/>
<path d="M330.8 134.4l-1.2 1.3M340 132l-9.4 9.4M341 135.5l-7.3 7.3M341 133.2l-8.2 8.2M343.9 134.9l-3.1 3M344 130.2l-1.9 1.9M344.7 136.3l-5 5M347 131.7l-2.1 2.1M347.1 124.9l-6.4 6.4M347.4 120.1l-17.8 17.8M347.8 122l-17.6 17.5M347.8 128.7l-3.9 3.9"/>
<path d="M348.1 126.1l-1.1 1.2M74.8 142.6l1.2 1.1M74.8 147.1l1.9 1.8M74.8 149.3l.8 .8M74.9 144.9l1.8 1.8M76 141.6l3.8 3.7M76.8 144.6l.7 .7M78.3 141.6l3.7 3.7M80.5 141.6l8.8 8.7M82.9 146.2l4.1 4.1M82.9 148.4l1.9 1.9M87 145.8l2.8 2.8"/>
<path d="M91.1 158.8l2 2.1M92 157.5l2.8 2.8M92 144.7l-2.2 2.2M92.9 152.9l-1.2 1.2M93.1 156.4l2.8 2.8M94.2 155.3l2.8 2.8M94.3 144.7l-4.5 4.5M94.8 153.1l-.9 1M94.8 150.9l-.5 .5M94.8 142.4l2.8 2.8M94.8 144.6l2.3 2.3M94.8 146.9h.1"/>
<path d="M94.8 146.4l-5 5M94.8 148.6l-3.7 3.7M94.8 153.6l3.4 3.3M94.8 149.1l.2 .2M95 147l3.2 3.2M95.5 152.1l3.8 3.7M96.1 141.4l2.2 2.2M96.3 159.6l.3 .2M97.2 147l5.1 5.1M97.3 151.5l3.1 3.2M97.4 158.5l.9 .8M98.3 140.6l-.8 .8"/>
<path d="M98.6 157.3l1.4 1.5M99 151.1l2.5 2.5M99.5 147l2.8 2.9M99.7 156.2l4.1 4.1M100.8 155.1l10.2 10.2M100.9 159.6l.9 1M101.3 142.1l4.8 4.8M101.3 144.4l2.6 2.5M101.7 147l.6 .6M101.9 153.9l11.3 11.4M102.9 141.4l5.4 5.5M103.4 153.6l-6.1 6"/>
<path d="M104.5 154.7l-4 4M105.1 141.4l1.5 1.5M105.4 147l-2.1 2.1M105.6 155.8l-7 7M106.7 156.9l-3.3 3.4M107.3 143.6l3.3 3.3M107.4 141.4l.5 .6M107.7 147l-4.4 4.4M107.8 158.1l-4 4M108.6 142.7l4 3.9M109 159.2l-3.7 3.6M109.9 141.7l3.4 3.5"/>
<path d="M109.9 147l-6.2 6.2M110.8 148.3l-6 6M110.8 150.6l-4.8 4.8M110.8 152.9l-3.7 3.7M111 154.9l-2.8 2.8M111.8 141.4l1.5 1.5M112.1 156l-2.8 2.8M113.3 157.1l-2.8 2.8M113.3 141.4h.1M114.4 158.3l-2.8 2.8M116.3 141.4l.6 .6M116.3 143.7l3.3 3.2"/>
<path d="M117.1 146.7l.2 .2M117.6 142.7l2.2 2.2M119 141.8l.8 .9M120.3 159.1l-.5 .5M125.8 144.6l-4.5 4.5M125.8 146.8l-4.5 4.5M125.8 158l-4.7 4.8M125.8 155.8l-6 6M125.8 153.6l-4.5 4.4M125.8 151.3l-4.5 4.5M125.8 149.1l-4.5 4.5M125.8 142.3l-4.5 4.5"/>
<path d="M318.1 140.4l-.6 .7M318.9 141.8l-.1 .2M323.7 143.8l-.2 .2M323.7 141.5l-1.9 1.9M327.2 140.3l-1.1 1.1M337.9 140.8l-2.8 2.8M88.7 163.2l2.1 2.1M90.6 162.8l2.5 2.5M91.1 161.1l.3 .3M92.8 162.8l2.5 2.5M94.1 161.8l3.4 3.5M95.6 161.1l4.2 4.2"/>
<path d="M95.8 161.1l-1.7 1.7M97.4 160.7l4.6 4.6M99 160.2l-2.6 2.6M99.1 160.2l5.2 5.1M101.8 161.9l-.9 .9M103.8 162.6l2.7 2.7M103.8 160.4l5 4.9M110.1 160.3l-2.5 2.5M111.2 161.4l-1.3 1.4M112.3 162.6l-.2 .2M113 162.8l4.1 4.1M114.6 160.3l-1.9 1.9"/>
<path d="M114.8 166.9l.3 .2M114.8 171.3l1.5 1.5M115.3 162.8l4.1 4.1M115.6 169.9l2.9 2.9M117.5 162.8l3.6 3.6M117.9 169.9l2.9 2.9M119.7 162.8l1.4 1.3M120.1 169.9l1 1M122.8 170l-1.7 1.8M125.1 170l-2.8 2.8M125.8 162.5l-4.2 4.3M125.8 160.3l-4.7 4.7"/>
<path d="M126.4 170.9l-1.9 1.9M127.3 165.5l-.4 .4M127.3 163.3l-3.5 3.5M127.3 172.3l-.5 .5"/>
</g>
<g font-size="10">
<text x="237.5" y="35.6">A</text>
<text x="96.1" y="45.2">A-A</text>
<text x="118.3" y="57.8">Б</text>
<text x="320.7" y="79.1">Б-Б</text>
<text x="118.3" y="205.5">Б</text>
<text x="237.5" y="218">A</text>
<text x="306.5" y="247.6">00-000.06.10.10.00 СБ</text>
</g>
<g font-size="7.1">
<text x="89.6" y="9.8" transform="rotate(-180 89.6 9.8)">00-000.06.10.10.00 СБ</text>
<text x="300.7" y="264">Муфта сцепления</text>
<text x="309.2" y="271.5">фрикционная</text>
</g>
<g font-size="5.6">
<text x="150.8" y="69.7">11</text>
<text x="151.4" y="77.6">3</text>
<text x="203.4" y="76.5">380</text>
<text x="44.9" y="79.2">2</text>
<text x="151.4" y="83.9">6</text>
<text x="44.9" y="86.2">8</text>
<text x="44.9" y="93">9</text>
<text x="151" y="90.8">4</text>
<text x="293.8" y="90.6">16</text>
<text x="45.6" y="101.5">1</text>
<text x="150.1" y="101.5">12</text>
<text x="294.7" y="99.1">14</text>
<text x="354.2" y="102.1">17</text>
<text x="150.1" y="111.6">13</text>
<text x="150.1" y="121.6">15</text>
<text x="44.7" y="147.8">10</text>
<text x="44.7" y="155.8">18</text>
<text x="45.6" y="164.2">5</text>
<text x="45.6" y="173.3">7</text>
<text x="121.8" y="185.8">324</text>
<text x="286.2" y="265.8">26.04.2022</text>
</g>
<text font-size="5.6" fill="#808080" x="282.1" y="82.7">345</text>
<text font-size="5" x="382.6" y="266.1">88.98</text>
<text font-size="4.8" x="402.8" y="266.1">1:4</text>
<g font-size="3.6">
<text x="104" y="3.6">2</text>
<text x="314" y="3.6">1</text>
<text x="11.6" y="46.3" transform="rotate(-90 11.6 46.3)">Перв. примен.</text>
<text x="11.6" y="103.2" transform="rotate(-90 11.6 103.2)">Справ. №</text>
<text x="416.4" y="149.6">A</text>
<text x="11.6" y="175.1" transform="rotate(-90 11.6 175.1)">Подп. и дата</text>
<text x="11.6" y="205" transform="rotate(-90 11.6 205)">Инв. № дубл.</text>
<text x="11.6" y="230" transform="rotate(-90 11.6 230)">Взам. инв. №</text>
<text x="368.4" y="255.6">Лит.</text>
<text x="383.4" y="255.6">Масса</text>
<text x="397.8" y="255.6">Масштаб</text>
<text x="11.6" y="260.1" transform="rotate(-90 11.6 260.1)">Подп. и дата</text>
<text x="230.2" y="260.6">Изм.</text>
<text x="237.5" y="260.6">Лист</text>
<text x="250.9" y="260.6">№ докум.</text>
<text x="272.9" y="260.6">Подп.</text>
<text x="285.4" y="260.6">Дата</text>
<text x="231" y="265.6">Разраб.</text>
<text x="231" y="275.6">Т. контр.</text>
<text x="231" y="270.6">Пров.</text>
<text x="365.5" y="275.6">Лист 1</text>
<text x="385.5" y="275.6">Листов 3</text>
<text x="231" y="285.6">Н. контр.</text>
<text x="11.6" y="290" transform="rotate(-90 11.6 290)">Инв. № подл.</text>
<text x="231" y="290.6">Утв.</text>
<text x="418.9" y="291.8" transform="rotate(-90 418.9 291.8)">Файл: Сборка муфты</text>
<text x="104" y="295.6">2</text>
<text x="314" y="295.6">1</text>
<text x="321.5" y="295.6">Копировал</text>
<text x="380.7" y="295.6">Формат А3</text>
</g>
</svg>
